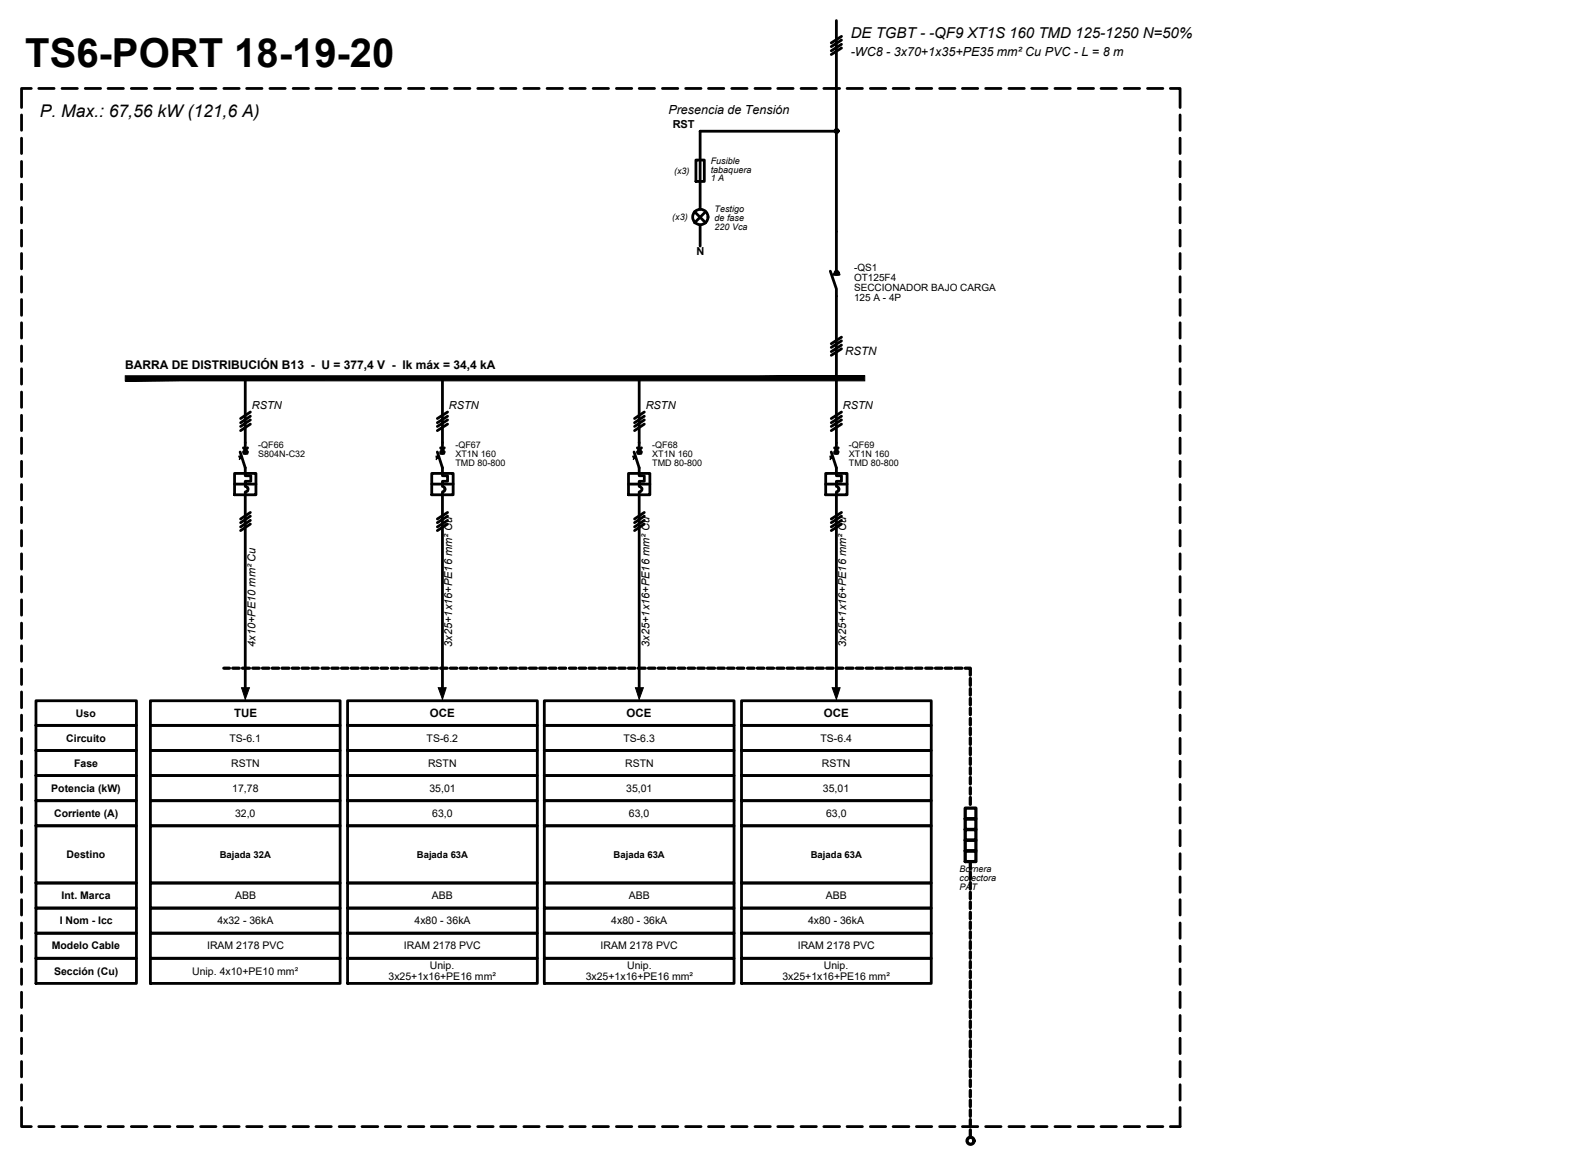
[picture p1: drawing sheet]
<svg xmlns="http://www.w3.org/2000/svg" width="143mm" height="106mm" viewBox="0 0 143 106" stroke-linecap="round" stroke-linejoin="round" font-family="sans-serif">
<!-- layer: UNI-MARCO -->
<g fill="none" stroke="#000" stroke-width=".25">
<path d="M2 10.5v1.4M2 12.6v1.4M2 14.7v1.4M2 16.8v1.4M2 18.9v1.4M2.9 8.1h-.9v1.7M3.5 8.1h1.4M5.6 8.1h1.4M7.8 8.1h1.4M9.8 8.1h1.4M12 8.1h1.3M14.1 8.1h1.4"/>
<path d="M16.1 8.1h1.4M18.3 8.1h1.4M20.4 8.1h1.4M22.5 8.1h1.3M24.6 8.1h1.4M26.7 8.1h1.4M28.8 8.1h1.4M30.9 8.1h1.4M32.9 8.1h1.5M35.1 8.1h1.4M37.2 8.1h1.4M39.3 8.1h1.4"/>
<path d="M41.4 8.1h1.4M43.5 8.1h1.4M45.6 8.1h1.4M47.7 8.1h1.4M49.8 8.1h1.4M51.9 8.1h1.4M54 8.1h1.4M56.1 8.1h1.4M58.2 8.1h1.4M60.3 8.1h1.4M62.4 8.1h1.4M64.5 8.1h1.4"/>
<path d="M66.6 8.1h1.4M68.7 8.1h1.4M70.8 8.1h1.4M72.9 8.1h1.4M75 8.1h1.4M77.1 8.1h1.4M79.2 8.1h1.4M81.3 8.1h1.4M83.4 8.1h1.4M85.5 8.1h1.4M87.6 8.1h1.4M89.7 8.1h1.4"/>
<path d="M91.8 8.1h1.4M93.9 8.1h1.4M96 8.1h1.4M98.1 8.1h1.4M100.2 8.1h1.4M102.3 8.1h1.4M104.5 8.1h1.3M106.5 8.1h.9v1.7M107.4 10.5v1.4M107.4 12.6v1.4M107.4 14.7v1.4M107.4 16.8v1.4"/>
<path d="M107.4 18.9v1.4M2 21v1.4M2 23.1v1.4M2 25.2v1.4M2 27.3v1.4M2 29.4v1.4M2 31.5v1.4M2 33.6v1.4M2 35.7v1.4M2 37.8v1.4M2 39.9v1.4M107.4 21v1.4"/>
<path d="M107.4 23.1v1.4M107.4 25.2v1.4M107.4 27.3v1.4M107.4 29.4v1.4M107.4 31.5v1.4M107.4 33.6v1.4M107.4 35.7v1.4M107.4 37.8v1.4M107.4 39.9v1.4M2 42v1.4M2 44.1v1.4M2 46.2v1.4"/>
<path d="M2 48.3v1.4M2 50.4v1.4M2 52.5v1.4M2 54.6v1.4M2 56.7v1.4M2 58.8v1.4M107.4 42v1.4M107.4 44.1v1.4M107.4 46.2v1.4M107.4 48.3v1.4M107.4 50.4v1.4M107.4 52.5v1.4"/>
<path d="M107.4 54.6v1.4M107.4 56.7v1.4M107.4 58.8v1.4M2 60.9v1.4M2 63v1.4M2 65.1v1.4M2 67.2v1.4M2 69.3v1.5M2 71.4v1.4M2 73.5v1.4M2 75.6v1.4M2 77.7v1.4"/>
<path d="M2 79.9v1.3M107.4 60.9v1.4M107.4 63v1.4M107.4 65.1v1.4M107.4 67.2v1.4M107.4 69.3v1.5M107.4 71.4v1.4M107.4 73.5v1.4M107.4 75.6v1.4M107.4 77.7v1.4M107.4 79.9v1.3M2 81.9v1.4"/>
<path d="M2 84v1.4M2 86.2v1.4M2 88.2v1.4M2 90.4v1.3M2 92.5v1.4M2 94.5v1.4M2 96.7v1.4M2 98.8v1.4M107.4 81.9v1.4M107.4 84v1.4M107.4 86.2v1.4M107.4 88.2v1.4"/>
<path d="M107.4 90.4v1.3M107.4 92.5v1.4M107.4 94.5v1.4M107.4 96.7v1.4M107.4 98.8v1.4M2 100.8v1.8h.9M3.5 102.6h1.4M5.6 102.6h1.4M7.8 102.6h1.4M9.8 102.6h1.4M12 102.6h1.3M14.1 102.6h1.4"/>
<path d="M16.1 102.6h1.4M18.3 102.6h1.4M20.4 102.6h1.4M22.5 102.6h1.3M24.6 102.6h1.4M26.7 102.6h1.4M28.8 102.6h1.4M30.9 102.6h1.4M32.9 102.6h1.5M35.1 102.6h1.4M37.2 102.6h1.4M39.3 102.6h1.4"/>
<path d="M41.4 102.6h1.4M43.5 102.6h1.4M45.6 102.6h1.4M47.7 102.6h1.4M49.8 102.6h1.4M51.9 102.6h1.4M54 102.6h1.4M56.1 102.6h1.4M58.2 102.6h1.4M60.3 102.6h1.4M62.4 102.6h1.4M64.5 102.6h1.4"/>
<path d="M66.6 102.6h1.4M68.7 102.6h1.4M70.8 102.6h1.4M72.9 102.6h1.4M75 102.6h1.4M77.1 102.6h1.4M79.2 102.6h1.4M81.3 102.6h1.4M83.4 102.6h1.4M85.5 102.6h1.4M87.6 102.6h1.4M89.7 102.6h1.4"/>
<path d="M91.8 102.6h1.4M93.9 102.6h1.4M96 102.6h1.4M98.1 102.6h1.4M100.2 102.6h1.4M102.3 102.6h1.4M104.5 102.6h1.3M107.4 100.8v1.8h-.9"/>
</g>
<!-- layer: UNI-LIN -->
<g fill="none" stroke="#000" stroke-width=".25">
<path d="M63.2 19.3l1 1M63.3 14.6h.8v1.9h-.8zM64.2 19.3l-1 1M76.1 11.9h-12.4v7.2M76.1 1.9v22.8M76.6 4.4l-.9 .6M76.6 4l-.9 .6M76.6 3.7l-.9 .5M76.6 3.3l-.9 .6M22.3 34.5v6.8M22.8 38.6l-.9 .6M22.8 38.2l-.9 .6"/>
<path d="M22.8 37.9l-.9 .6M22.8 37.5l-.9 .6M40.3 34.5v6.8M40.7 38.6l-.9 .6M40.7 38.2l-.9 .6M40.7 37.9l-.9 .6M40.7 37.5l-.9 .6M58.2 34.5v6.8M58.6 38.6l-.8 .6M58.6 38.2l-.8 .6M58.6 37.9l-.8 .6M58.6 37.5l-.8 .6"/>
<path d="M63.7 20.5v1.9M75.6 24.7l.5 1.6v15M75.9 25h.5M76.6 31.8l-.9 .6M76.6 31.4l-.9 .6M76.6 31l-.9 .6M76.6 30.7l-.9 .6M76.6 38.6l-.9 .6M76.6 38.2l-.9 .6M76.6 37.9l-.9 .6M76.6 37.5l-.9 .6M21.3 43.1h2v2h-2z"/>
<path d="M21.3 44.1h2M21.9 41.2l.4 1.4v.7h.5v.5h-.5v.5a.25 .25 0 0 1 .3 .2 .25 .25 0 0 1-.3 .3v18M22.2 40.8l.3 .4M22.2 41.3h.3M22.5 40.8l-.3 .4M22.8 47.7l-.9 .6M22.8 47.4l-.9 .6M22.8 47l-.9 .6M22.8 46.7l-.9 .6M39.3 43.1h1.9v2h-1.9zM39.3 44.1h1.9M39.8 41.2l.5 1.4v.7h.4v.5h-.4v.5a.25 .25 0 0 1 .2 .2 .25 .25 0 0 1-.2 .3v18"/>
<path d="M40.1 41.3h.3M40.1 40.8l.3 .4M40.4 40.8l-.3 .4M40.7 47.7l-.9 .6M40.7 47.4l-.9 .6M40.7 47l-.9 .6M40.7 46.7l-.9 .6M57.2 43.1h2v2h-2zM57.2 44.1h2M57.7 41.2l.5 1.4v.7h.4v.5h-.4v.5a.25 .25 0 0 1 .2 .2 .25 .25 0 0 1-.2 .3v18M58 40.8l.4 .4M58.1 41.3h.2"/>
<path d="M58.4 40.8l-.4 .4M58.6 47.7l-.8 .6M58.6 47.4l-.8 .6M58.6 47l-.8 .6M58.6 46.7l-.8 .6M75.2 43.1h1.9v2h-1.9zM75.2 44.1h1.9M75.7 41.2l.4 1.4v.7h.5v.5h-.5v.5a.25 .25 0 0 1 .3 .2 .25 .25 0 0 1-.3 .3v18M76 41.3h.3M76 40.8l.3 .4M76.3 40.8l-.3 .4M76.6 47.7l-.9 .6"/>
<path d="M76.6 47.4l-.9 .6M76.6 47l-.9 .6M76.6 46.7l-.9 .6"/>
<circle cx="63.7" cy="19.8" r=".7"/>
<circle cx="76.2" cy="11.9" r=".15"/>
<circle cx="76.2" cy="24.8" r=".15"/>
</g>
<!-- layer: UNI-BARRA -->
<path d="M11.4 34.2v.5l67.3-.5zM11.4 34.7l67.3-.5v.5z" fill="#000" stroke="#000" stroke-width=".09"/>
<!-- layer: UNI-TABLA -->
<g fill="none" stroke="#000" stroke-width=".25">
<path d="M3.3 63.8h9.1v2.3h-9.1zM3.3 66.1h9.1v2.2h-9.1zM3.3 68.3h9.1v2.3h-9.1zM3.3 70.6h9.1v2.3h-9.1zM3.3 72.9h9.1v2.3h-9.1zM3.3 75.2h9.1v5.2h-9.1zM13.7 63.8h17.3v2.3h-17.3zM13.7 66.1h17.3v2.2h-17.3zM13.7 68.3h17.3v2.3h-17.3zM13.7 70.6h17.3v2.3h-17.3zM13.7 72.9h17.3v2.3h-17.3zM13.7 75.2h17.3v5.2h-17.3z"/>
<path d="M31.6 63.8h17.3v2.3h-17.3zM31.6 66.1h17.3v2.2h-17.3zM31.6 68.3h17.3v2.3h-17.3zM31.6 70.6h17.3v2.3h-17.3zM31.6 72.9h17.3v2.3h-17.3zM31.6 75.2h17.3v5.2h-17.3zM49.5 63.8h17.3v2.3h-17.3zM49.5 66.1h17.3v2.2h-17.3zM49.5 68.3h17.3v2.3h-17.3zM49.5 70.6h17.3v2.3h-17.3zM49.5 72.9h17.3v2.3h-17.3zM49.5 75.2h17.3v5.2h-17.3z"/>
<path d="M67.5 63.8h17.3v2.3h-17.3zM67.5 66.1h17.3v2.2h-17.3zM67.5 68.3h17.3v2.3h-17.3zM67.5 70.6h17.3v2.3h-17.3zM67.5 72.9h17.3v2.3h-17.3zM67.5 75.2h17.3v5.2h-17.3zM3.3 80.4h9.1v2.3h-9.1zM3.3 82.7h9.1v2.3h-9.1zM3.3 85h9.1v2.3h-9.1zM3.3 87.3h9.1v2.2h-9.1zM13.7 80.4h17.3v2.3h-17.3zM13.7 82.7h17.3v2.3h-17.3z"/>
<path d="M13.7 85h17.3v2.3h-17.3zM13.7 87.3h17.3v2.2h-17.3zM31.6 80.4h17.3v2.3h-17.3zM31.6 82.7h17.3v2.3h-17.3zM31.6 85h17.3v2.3h-17.3zM31.6 87.3h17.3v2.2h-17.3zM49.5 80.4h17.3v2.3h-17.3zM49.5 82.7h17.3v2.3h-17.3zM49.5 85h17.3v2.3h-17.3zM49.5 87.3h17.3v2.2h-17.3zM67.5 80.4h17.3v2.3h-17.3zM67.5 82.7h17.3v2.3h-17.3z"/>
<path d="M67.5 85h17.3v2.3h-17.3zM67.5 87.3h17.3v2.2h-17.3z"/>
</g>
<!-- layer: UNI-LIN -->
<g fill="#000" stroke="#000" stroke-width=".09">
<path d="M22 62.6h.7l-.4 1.1zM39.9 62.6h.7l-.3 1.1zM57.8 62.6h.8l-.4 1.1zM75.7 62.6h.8l-.4 1.1z"/>
<path d="M22 41.5l.1 .2-.3 .1zM21.7 41.5l.1 .3 .2-.3z"/>
<path d="M39.9 41.5l.1 .2-.3 .1zM39.7 41.5v.3l.2-.3z"/>
<path d="M57.8 41.5l.1 .2-.2 .1zM57.6 41.5l.1 .3 .1-.3z"/>
<path d="M75.7 41.5l.1 .2-.2 .1zM75.5 41.5l.1 .3 .1-.3z"/>
</g>
<!-- layer: UNI-PAT -->
<g fill="none" stroke="#000" stroke-width=".3">
<path d="M20.4 60.8h.5M21.2 60.8h.6M22.1 60.8h.6M23 60.8h.6M23.9 60.8h.6M24.8 60.8h.6M25.7 60.8h.6M26.6 60.8h.6M27.5 60.8h.6M28.4 60.8h.6M29.3 60.8h.6M30.2 60.8h.6"/>
<path d="M31.1 60.8h.6M32 60.8h.6M32.9 60.8h.6M33.8 60.8h.6M34.7 60.8h.6M35.6 60.8h.6M36.5 60.8h.6M37.4 60.8h.6M38.3 60.8h.6M39.2 60.8h.6M40.1 60.8h.6M41 60.8h.6"/>
<path d="M41.9 60.8h.6M42.8 60.8h.6M43.7 60.8h.6M44.6 60.8h.6M45.5 60.8h.6M46.4 60.8h.6M47.3 60.8h.6M48.2 60.8h.6M49.1 60.8h.6M50 60.8h.6M50.9 60.8h.6M51.8 60.8h.6"/>
<path d="M52.7 60.8h.6M53.6 60.8h.6M54.5 60.8h.6M55.4 60.8h.6M56.3 60.8h.6M57.2 60.8h.6M58.1 60.8h.6M59 60.8h.6M59.9 60.8h.6M60.8 60.8h.6M61.7 60.8h.6M62.6 60.8h.6"/>
<path d="M63.5 60.8h.6M64.4 60.8h.6M65.3 60.8h.6M66.2 60.8h.6M67.1 60.8h.6M68 60.8h.6M68.9 60.8h.6M69.8 60.8h.6M70.7 60.8h.6M71.6 60.8h.6M72.5 60.8h.6M73.4 60.8h.6"/>
<path d="M74.3 60.8h.6M75.2 60.8h.6M76.1 60.8h.6M77 60.8h.7M77.9 60.8h.6M78.8 60.8h.6M79.7 60.8h.6M80.6 60.8h.7M81.5 60.8h.6M82.4 60.8h.6M83.3 60.8h.6M84.3 60.8h.5"/>
<path d="M85.1 60.8h.6M86 60.8h.6M86.9 60.8h.7M87.9 60.8h.4v.7M87.9 77.5h.9v1h-.9zM87.9 76.5h.9v1h-.9zM87.9 75.5h.9v1h-.9zM87.9 74.6h.9v.9h-.9zM87.9 73.6h.9v1h-.9zM88.3 61.8v.6M88.3 62.7v.6M88.3 63.6v.6"/>
<path d="M88.3 64.5v.6M88.3 65.4v.6M88.3 66.3v.6M88.3 67.2v.6M88.3 68.1v.6M88.3 69v.6M88.3 69.9v.6M88.3 70.8v.6M88.3 71.7v.6M88.3 72.6v.6M88.3 78.5v.6M88.3 79.4v.7"/>
<path d="M88.3 80.4v.6M88.3 81.2v.6M88.3 82.1v.6M88.3 83.1v.6M88.3 84v.6M88.3 84.8v.6M88.3 85.7v.7M88.3 86.7v.6M88.3 87.6v.5M88.3 88.4v.6M88.3 89.3v.7M88.3 90.3v.6"/>
<path d="M88.3 91.2v.5M88.3 92v.7M88.3 93v.6M88.3 93.9v.6M88.3 94.8v.5M88.3 95.6v.7M88.3 96.6v.6M88.3 97.5v.6M88.3 98.4v.5M88.3 99.3v.6M88.3 100.2v.6M88.3 101.1v.6"/>
<path d="M88.3 102v.6M88.3 102.9v.7"/>
<circle cx="88.3" cy="103.9" r=".32"/>
</g>
<text font-size="3.6" x="2.3" y="6.1">TS6-PORT 18-19-20</text>
<text font-size="1.6" x="3.6" y="10.7">P. Max.: 67,56 kW (121,6 A)</text>
<text font-size="1.4" x="77.4" y="3.5">DE TGBT - -QF9 XT1S 160 TMD 125-1250 N=50%</text>
<g font-size="1.1">
<text x="77.4" y="5.1">-WC8 - 3x70+1x35+PE35 mm² Cu PVC - L = 8 m</text>
<text x="60.8" y="10.3">Presencia de Tensión</text>
<text x="11.4" y="33.6">BARRA DE DISTRIBUCIÓN B13 - U = 377,4 V - Ik máx = 34,4 kA</text>
</g>
<g font-size="1">
<text x="61.2" y="11.7">RST</text>
<text x="63.4" y="23.2">N</text>
<text x="76.9" y="32.4">RSTN</text>
<text x="22.9" y="37.2">RSTN</text>
<text x="40.9" y="37.2">RSTN</text>
<text x="58.8" y="37.2">RSTN</text>
<text x="76.7" y="37.2">RSTN</text>
<text x="23.3" y="58.9" transform="rotate(-90 23.3 58.9)">4x10+PE10 mm² Cu</text>
<text x="41.2" y="58.9" transform="rotate(-90 41.2 58.9)">3x25+1x16+PE16 mm² Cu</text>
<text x="59.1" y="58.9" transform="rotate(-90 59.1 58.9)">3x25+1x16+PE16 mm² Cu</text>
<text x="77" y="58.9" transform="rotate(-90 77 58.9)">3x25+1x16+PE16 mm² Cu</text>
<text x="6.9" y="65.3">Uso</text>
<text x="21.3" y="65.3">TUE</text>
<text x="39.1" y="65.3">OCE</text>
<text x="57" y="65.3">OCE</text>
<text x="75" y="65.3">OCE</text>
<text x="6" y="67.6">Circuito</text>
<text x="6.7" y="69.8">Fase</text>
<text x="20.9" y="67.6">TS-6.1</text>
<text x="21.1" y="69.8">RSTN</text>
<text x="38.8" y="67.6">TS-6.2</text>
<text x="39" y="69.8">RSTN</text>
<text x="56.7" y="67.6">TS-6.3</text>
<text x="56.9" y="69.8">RSTN</text>
<text x="74.7" y="67.6">TS-6.4</text>
<text x="74.8" y="69.8">RSTN</text>
<text x="4.7" y="72.1">Potencia (kW)</text>
<text x="4.9" y="74.4">Corriente (A)</text>
<text x="21.1" y="72.1">17,78</text>
<text x="21.4" y="74.4">32,0</text>
<text x="39.1" y="72.1">35,01</text>
<text x="39.3" y="74.4">63,0</text>
<text x="57" y="72.1">35,01</text>
<text x="57.2" y="74.4">63,0</text>
<text x="74.9" y="72.1">35,01</text>
<text x="75.2" y="74.4">63,0</text>
<text x="5.6" y="81.9">Int. Marca</text>
<text x="6.1" y="78.2">Destino</text>
<text x="21.4" y="81.9">ABB</text>
<text x="39.3" y="81.9">ABB</text>
<text x="57.2" y="81.9">ABB</text>
<text x="75.2" y="81.9">ABB</text>
<text x="4.7" y="86.5">Modelo Cable</text>
<text x="4.9" y="88.7">Sección (Cu)</text>
<text x="5.4" y="84.2">I Nom - Icc</text>
<text x="17.5" y="88.7">Unip. 4x10+PE10 mm²</text>
<text x="18.9" y="86.5">IRAM 2178 PVC</text>
<text x="19.8" y="84.2">4x32 - 36kA</text>
<text x="35.4" y="89.3">3x25+1x16+PE16 mm²</text>
<text x="36.8" y="86.5">IRAM 2178 PVC</text>
<text x="37.7" y="84.2">4x80 - 36kA</text>
<text x="39.1" y="88.2">Unip.</text>
<text x="53.3" y="89.3">3x25+1x16+PE16 mm²</text>
<text x="54.7" y="86.5">IRAM 2178 PVC</text>
<text x="55.6" y="84.2">4x80 - 36kA</text>
<text x="57.1" y="88.2">Unip.</text>
<text x="71.2" y="89.3">3x25+1x16+PE16 mm²</text>
<text x="72.6" y="86.5">IRAM 2178 PVC</text>
<text x="73.5" y="84.2">4x80 - 36kA</text>
<text x="75" y="88.2">Unip.</text>
</g>
<g font-size=".9">
<text x="77.7" y="24.7">-QS1</text>
<text x="77.7" y="25.6">OT125F4</text>
<text x="77.7" y="26.5">SECCIONADOR BAJO CARGA</text>
<text x="77.7" y="27.4">125 A - 4P</text>
<text x="20" y="78.1">Bajada 32A</text>
<text x="37.9" y="78.1">Bajada 63A</text>
<text x="55.9" y="78.1">Bajada 63A</text>
<text x="73.8" y="78.1">Bajada 63A</text>
</g>
<g font-size=".8">
<text x="61.4" y="15.8">(x3)</text>
<text x="64.7" y="14.9">Fusible</text>
<text x="64.7" y="15.7">tabaquera</text>
<text x="64.7" y="16.5">1 A</text>
<text x="61.2" y="20.1">(x3)</text>
<text x="65" y="19.3">Testigo</text>
<text x="65" y="20.1">de fase</text>
<text x="65" y="20.9">220 Vca</text>
<text x="23.5" y="40.8">-QF66</text>
<text x="23.5" y="41.6">S804N-C32</text>
<text x="41.5" y="40.8">-QF67</text>
<text x="41.5" y="41.6">XT1N 160</text>
<text x="59.4" y="40.8">-QF68</text>
<text x="59.4" y="41.6">XT1N 160</text>
<text x="77.3" y="40.8">-QF69</text>
<text x="77.3" y="41.6">XT1N 160</text>
<text x="41.5" y="42.4">TMD 80-800</text>
<text x="59.4" y="42.4">TMD 80-800</text>
<text x="77.3" y="42.4">TMD 80-800</text>
<text x="87.3" y="79.4">Bornera</text>
<text x="87.3" y="80.2">colectora</text>
<text x="87.3" y="81.1">PAT</text>
</g>
</svg>
